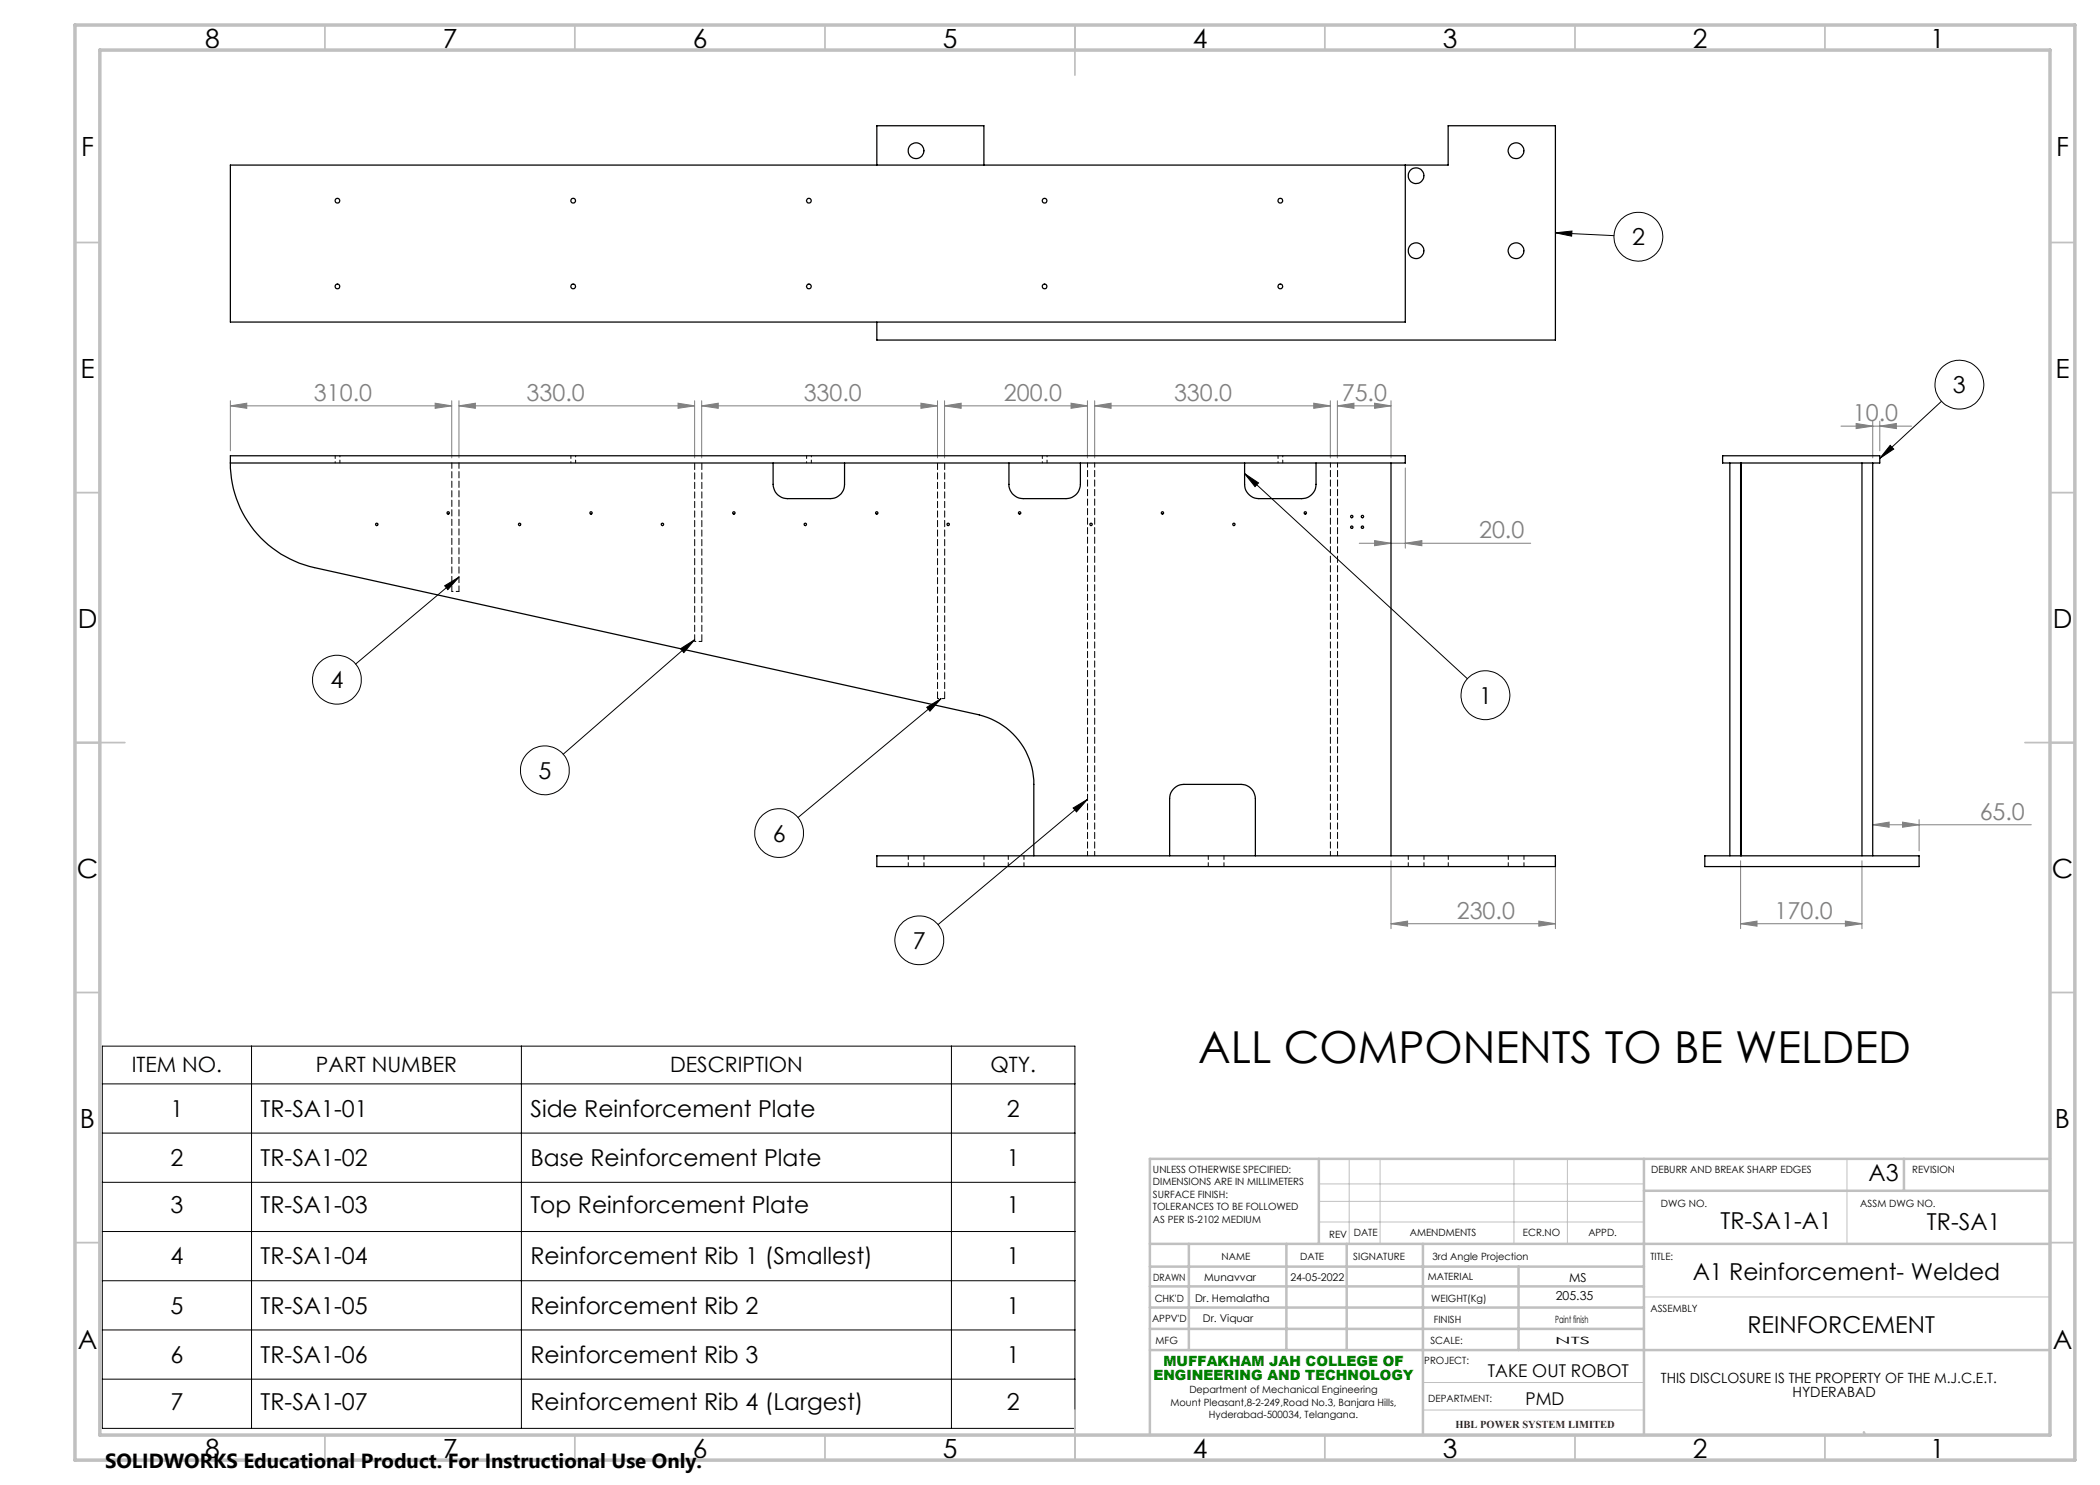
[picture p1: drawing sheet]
<svg xmlns="http://www.w3.org/2000/svg" width="420mm" height="297mm" viewBox="0 0 420 297" stroke-linecap="round" stroke-linejoin="round" font-family="sans-serif">
<g fill="none" stroke="#000" stroke-width=".2">
<path d="M311.1 46.6l3.3-.4-.1 1zM311.1 46.6l11.7 .5M248.9 94.7l2.8 1.9-.7 .7zM248.9 94.7l44.6 41M378 89.1l.7 .7-2.7 1.9zM388.3 80.3l-12.3 11.4M88.9 117.2l2.9-1.8-2.2 2.5zM91.8 115.4l-20.7 17.4M136.1 129.7l2.8-1.8-2.1 2.6zM138.9 127.9l-26.3 22.9M188.2 139.7l-28.6 23.8M185.3 141.5l2.9-1.8-2.2 2.5z"/>
<path d="M217.5 159.9l-29.9 25M214.6 161.6l2.9-1.7-2.2 2.5zM20.5 209.2h194.5v76.5h-194.5zM20.5 216.8h194.5M50.3 209.2v76.5M104.3 209.2v76.5M190.3 209.2v76.5M20.5 226.6h194.5M20.5 236.5h194.5M20.5 246.3h194.5M20.5 256.1h194.5M20.5 266h194.5"/>
<path d="M20.5 275.8h194.5"/>
<circle cx="327.7" cy="47.3" r="4.9"/>
<circle cx="391.9" cy="76.9" r="4.9"/>
<circle cx="67.4" cy="135.9" r="4.9"/>
<circle cx="297.1" cy="139" r="4.9"/>
<circle cx="109" cy="154.1" r="4.9"/>
<circle cx="155.8" cy="166.6" r="4.9"/>
<circle cx="183.9" cy="188.1" r="4.9"/>
</g>
<g fill="none" stroke="#808080" stroke-width=".2">
<path d="M46.1 81.2l3.3-.6v1.1zM46.1 80.1v10.1M46.1 81.2h44.2M87 80.6l3.3 .6-3.3 .5zM90.3 80.1v11.5M91.8 81.2l3.3-.6v1.1zM91.8 81.2h47.1M91.8 80.1v11.5M135.6 80.6l3.3 .6-3.3 .5zM138.9 80.1v11.5M140.3 81.2l3.4-.6v1.1zM140.3 81.2h47.2"/>
<path d="M140.3 80.1v11.5M184.2 80.6l3.3 .6-3.3 .5zM187.5 80.1v11.5M188.9 81.2l3.3-.6v1.1zM188.9 81.2h28.6M188.9 80.1v11.5M214.2 80.6l3.3 .6-3.3 .5zM217.5 80.1v11.5M218.9 81.2l3.3-.6v1.1zM218.9 81.2h47.2M218.9 80.1v11.5M262.7 80.6l3.4 .6-3.4 .5z"/>
<path d="M266.1 80.1v11.5M267.5 81.2l3.3-.6v1.1zM267.5 81.2h10.7M267.5 80.1v11.5M274.9 80.6l3.3 .6-3.3 .5zM278.2 80.1v11.5M281.1 93.6v16M368.2 85.2h14.1M371.2 84.7l3.3 .5-3.3 .5zM374.5 84.2v7.4M376 85.2l3.3-.5v1zM376 84.2v6"/>
<path d="M271.9 108.7h34.2M274.9 108.1l3.3 .6-3.3 .4zM281.1 108.7l3.3-.6v1zM278.2 172.2v13.5M311.1 172.2v13.5M348.1 172.2v13.5M372.4 172.2v13.5M374.5 165l3.3-.6v1zM374.5 165h31.8M380.5 164.4l3.3 .6-3.3 .4zM383.8 163.9v6.3M278.2 184.7l3.3-.5v1z"/>
<path d="M278.2 184.7h32.9M307.8 184.2l3.3 .5-3.3 .5zM348.1 184.7l3.3-.5v1zM348.1 184.7h24.3M369.1 184.2l3.3 .5-3.3 .5z"/>
</g>
<path d="M263.8 236.8h65M269.8 231.8v17M276 231.8v17M302.8 231.8v17M313.5 231.8v17M369.4 231.8v17M263.8 240.3h65M263.8 244.4h65M328.8 259.4h81.2M284.6 276.5h44.2M284.6 282h44.2" fill="none" stroke="#c0c0c0" stroke-width=".2"/>
<g fill="none" stroke="#c0c0c0" stroke-width=".35">
<path d="M65 5v5M115 5v5M165 5v5M215 5v10M265 5v5M315 5v5M365 5v5M15 48.5h5M410 48.5h5M15 98.5h5M410 98.5h5M15 148.5h10"/>
<path d="M405 148.5h10M15 198.5h5M410 198.5h5M15 248.5h5M410 248.5h5M65 287v5M115 287v5M165 287v5M215 282v10M265 287v5M315 287v5M365 287v5"/>
</g>
<g fill="none" stroke="#c0c0c0" stroke-width=".5">
<path d="M263.8 231.8v17M328.8 231.8v55.2M328.8 238.2h81.2M380.8 231.8v6.4M410 231.8h-180v55.2M230 248.8h180M230 257.3h98.8M230 253.3h98.8M237.8 248.8v21.2M257.3 248.8v21.2M269.3 248.8v21.2M284.6 248.8v38.2"/>
<path d="M303.7 253.3v16.7M230 265.8h98.8M230 261.5h98.8M230 270h180M372.8 286.5l.2 .5"/>
</g>
<path d="M15 5h400v287h-400zM20 10h390v277h-390z" fill="none" stroke="#c0c0c0" stroke-width=".7"/>
<path d="M311.1 46.6l3.3-.4-.1 1zM136.1 129.7l2.8-1.8-2.1 2.6zM248.9 94.7l2.8 1.9-.7 .7zM185.3 141.5l2.9-1.8-2.2 2.5zM214.6 161.6l2.9-1.7-2.2 2.5zM88.9 117.2l2.9-1.8-2.2 2.5zM378 89.1l.7 .7-2.7 1.9z" fill="#000"/>
<g fill="#808080">
<path d="M380.5 164.4l3.3 .6-3.3 .4zM374.5 165l3.3-.6v1z"/>
<path d="M46.1 81.2l3.3-.6v1.1zM87 80.6l3.3 .6-3.3 .5zM188.9 81.2l3.3-.6v1.1zM214.2 80.6l3.3 .6-3.3 .5zM267.5 81.2l3.3-.6v1.1zM274.9 80.6l3.3 .6-3.3 .5z"/>
<path d="M218.9 81.2l3.3-.6v1.1zM262.7 80.6l3.4 .6-3.4 .5z"/>
<path d="M278.2 184.7l3.3-.5v1zM307.8 184.2l3.3 .5-3.3 .5zM274.9 108.1l3.3 .6-3.3 .4zM281.1 108.7l3.3-.6v1z"/>
<path d="M348.1 184.7l3.3-.5v1zM369.1 184.2l3.3 .5-3.3 .5zM371.2 84.7l3.3 .5-3.3 .5zM376 85.2l3.3-.5v1z"/>
<path d="M91.8 81.2l3.3-.6v1.1zM135.6 80.6l3.3 .6-3.3 .5zM140.3 81.2l3.4-.6v1.1zM184.2 80.6l3.3 .6-3.3 .5z"/>
</g>
<g fill="none" stroke="#000" stroke-width=".25">
<path d="M175.4 33v-7.9h21.4v7.9M281.1 33v31.4h-235v-31.4h243.5v-7.9h21.5v42.9h-135.7v-3.6M46.1 92.6a21.4 21.4 0 0 0 16.8 20.9l133 29.5a14.3 14.3 0 0 1 10.9 13.9v14.3M46.1 91.2h235v1.4h-235zM154.6 92.6v4.3a2.87 2.87 0 0 0 2.9 2.8h8.6a2.87 2.87 0 0 0 2.8-2.8v-4.3M201.8 92.6v4.3a2.81 2.81 0 0 0 2.8 2.8h8.6a2.87 2.87 0 0 0 2.9-2.8v-4.3M248.9 92.6v4.3a2.87 2.87 0 0 0 2.9 2.8h8.6a2.87 2.87 0 0 0 2.8-2.8v-4.3M278.2 92.6v78.6M344.5 91.2h31.5v1.4h-31.5zM346 92.6v78.6M348.1 92.6v78.6M348.3 92.6v78.6"/>
<path d="M372.4 92.6v78.6M374.5 92.6v78.6M348.1 128.3h.2M175.4 171.2h135.7v2.1h-135.7zM233.9 171.2v-11.5a2.87 2.87 0 0 1 2.9-2.8h11.4a2.87 2.87 0 0 1 2.9 2.8v11.5M341 171.2h42.8v2.1h-42.8z"/>
<circle cx="183.2" cy="30.2" r="1.57"/>
<circle cx="283.2" cy="35.1" r="1.57"/>
<circle cx="303.2" cy="30.2" r="1.57"/>
<circle cx="67.5" cy="57.3" r=".46"/>
<circle cx="67.5" cy="40.1" r=".46"/>
<circle cx="114.6" cy="57.3" r=".46"/>
<circle cx="114.6" cy="40.1" r=".46"/>
<circle cx="161.8" cy="57.3" r=".46"/>
<circle cx="161.8" cy="40.1" r=".46"/>
<circle cx="208.9" cy="57.3" r=".46"/>
<circle cx="208.9" cy="40.1" r=".46"/>
<circle cx="256.1" cy="57.3" r=".46"/>
<circle cx="256.1" cy="40.1" r=".46"/>
<circle cx="283.2" cy="50.2" r="1.57"/>
<circle cx="303.2" cy="50.2" r="1.57"/>
<circle cx="75.3" cy="104.9" r=".25"/>
<circle cx="89.6" cy="102.6" r=".24"/>
<circle cx="103.9" cy="104.9" r=".25"/>
<circle cx="118.2" cy="102.6" r=".24"/>
<circle cx="132.5" cy="104.9" r=".25"/>
<circle cx="146.8" cy="102.6" r=".24"/>
<circle cx="161.1" cy="104.9" r=".25"/>
<circle cx="175.3" cy="102.6" r=".24"/>
<circle cx="189.6" cy="104.9" r=".25"/>
<circle cx="203.9" cy="102.6" r=".24"/>
<circle cx="218.2" cy="104.9" r=".25"/>
<circle cx="232.5" cy="102.6" r=".23"/>
<circle cx="246.8" cy="104.9" r=".24"/>
<circle cx="261" cy="102.6" r=".24"/>
<circle cx="270.4" cy="105.4" r=".24"/>
<circle cx="270.4" cy="103.3" r=".23"/>
<circle cx="272.5" cy="105.4" r=".24"/>
<circle cx="272.5" cy="103.3" r=".23"/>
</g>
<path d="M266.1 92.6v78.5M267.5 92.6v78.5M217.5 171.1v-78.5M218.9 171.1v-78.5" fill="none" stroke="#000" stroke-width=".2" stroke-dasharray="1.3 .6" stroke-dashoffset=".4"/>
<path d="M140.4 92.6v35.7M188.9 92.6v47.1M138.9 128.3v-35.7M187.5 139.7v-47.1" fill="none" stroke="#000" stroke-width=".2" stroke-dasharray="1.3 .6" stroke-dashoffset="-.1"/>
<g fill="none" stroke="#000" stroke-width=".2" stroke-dasharray="1.3 .6" stroke-dashoffset=".7">
<path d="M67 91.1v1.5M68 92.6v-1.5M114.2 91.1v1.5M115.1 92.6v-1.5M161.3 91.1v1.5M162.3 92.6v-1.5M208.5 91.1v1.5M209.4 92.6v-1.5M255.6 91.1v1.5M256.6 92.6v-1.5M91.8 118.3h-1.4M140.4 128.3h-1.5"/>
<path d="M188.9 139.7h-1.4"/>
</g>
<path d="M91.8 92.6v25.7M90.4 118.3v-25.7" fill="none" stroke="#000" stroke-width=".2" stroke-dasharray="1.3 .6" stroke-dashoffset=".2"/>
<path d="M181.7 171.1v2.2M184.8 173.3v-2.2M196.8 171.1v2.2M201.7 171.1v2.2M204.8 173.3v-2.2M241.7 171.1v2.2M244.8 173.3v-2.2M281.7 171.1v2.2M284.8 173.3v-2.2M289.7 171.1v2.2M301.7 171.1v2.2M304.8 173.3v-2.2" fill="none" stroke="#000" stroke-width=".2" stroke-dasharray="1.3 .6" stroke-dashoffset=".5"/>
<text font-size="8.8" x="239.6" y="212.6">ALL COMPONENTS TO BE WELDED</text>
<g font-size="5.3">
<text x="41" y="9.5">8</text>
<text x="88.5" y="9.5">7</text>
<text x="138.5" y="9.5">6</text>
<text x="188.5" y="9.5">5</text>
<text x="238.5" y="9.5">4</text>
<text x="288.5" y="9.5">3</text>
<text x="338.5" y="9.5">2</text>
<text x="386" y="9.5">1</text>
<text x="16.2" y="31.3">F</text>
<text x="411.2" y="31.3">F</text>
<text x="16.1" y="75.5">E</text>
<text x="411.1" y="75.5">E</text>
<text x="15.5" y="125.5">D</text>
<text x="410.5" y="125.5">D</text>
<text x="15.4" y="175.5">C</text>
<text x="410.4" y="175.5">C</text>
<text x="16" y="225.5">B</text>
<text x="411" y="225.5">B</text>
<text x="15.5" y="269.8">A</text>
<text x="410.5" y="269.8">A</text>
<text x="41" y="291.5">8</text>
<text x="88.5" y="291.5">7</text>
<text x="138.5" y="291.5">6</text>
<text x="188.5" y="291.5">5</text>
<text x="238.5" y="291.5">4</text>
<text x="288.5" y="291.5">3</text>
<text x="338.5" y="291.5">2</text>
<text x="386" y="291.5">1</text>
</g>
<g font-size="4.7">
<text x="326.4" y="49">2</text>
<text x="390.6" y="78.6">3</text>
<text x="66.1" y="137.6">4</text>
<text x="295.8" y="140.7">1</text>
<text x="107.7" y="155.8">5</text>
<text x="154.6" y="168.3">6</text>
<text x="182.6" y="189.8">7</text>
<text x="34.1" y="223.4">1</text>
<text x="52.1" y="223.4">TR-SA1-01</text>
<text x="106.1" y="223.4">Side Reinforcement Plate</text>
<text x="201.4" y="223.4">2</text>
<text x="34.1" y="233.2">2</text>
<text x="52.1" y="233.2">TR-SA1-02</text>
<text x="106.1" y="233.2">Base Reinforcement Plate</text>
<text x="201.4" y="233.2">1</text>
<text x="373.7" y="236.2">A3</text>
<text x="34.1" y="242.6">3</text>
<text x="52.1" y="242.6">TR-SA1-03</text>
<text x="106.1" y="242.6">Top Reinforcement Plate</text>
<text x="201.4" y="242.6">1</text>
<text x="344.1" y="245.8">TR-SA1-A1</text>
<text x="385.4" y="246">TR-SA1</text>
<text x="34.1" y="252.9">4</text>
<text x="52.1" y="252.9">TR-SA1-04</text>
<text x="106.1" y="252.9">Reinforcement Rib 1 (Smallest)</text>
<text x="201.4" y="252.9">1</text>
<text x="338.5" y="256">A1 Reinforcement- Welded</text>
<text x="34.1" y="262.7">5</text>
<text x="52.1" y="262.7">TR-SA1-05</text>
<text x="106.1" y="262.7">Reinforcement Rib 2</text>
<text x="201.4" y="262.7">1</text>
<text x="349.5" y="266.7">REINFORCEMENT</text>
<text x="34.1" y="272.6">6</text>
<text x="52.1" y="272.6">TR-SA1-06</text>
<text x="106.1" y="272.6">Reinforcement Rib 3</text>
<text x="201.4" y="272.6">1</text>
<text x="34.1" y="282">7</text>
<text x="52.1" y="282">TR-SA1-07</text>
<text x="106.1" y="282">Reinforcement Rib 4 (Largest)</text>
<text x="201.4" y="282">2</text>
</g>
<g font-size="4.7" fill="#808080">
<text x="62.8" y="80.1">310.0</text>
<text x="105.3" y="80.1">330.0</text>
<text x="160.7" y="80.1">330.0</text>
<text x="200.8" y="80.1">200.0</text>
<text x="234.8" y="80.1">330.0</text>
<text x="268.4" y="80.1">75.0</text>
<text x="370.6" y="84.2">10.0</text>
<text x="295.8" y="107.6">20.0</text>
<text x="395.9" y="163.9">65.0</text>
<text x="291.4" y="183.7">230.0</text>
<text x="354.9" y="183.7">170.0</text>
</g>
<g font-size="4.2">
<text x="26.4" y="214.5">ITEM NO.</text>
<text x="63.2" y="214.5">PART NUMBER</text>
<text x="134" y="214.5">DESCRIPTION</text>
<text x="198.1" y="214.5">QTY.</text>
</g>
<text font-size="4.1" x="21" y="293.7">SOLIDWORKS Educational Product. For Instructional Use Only.</text>
<g font-size="3.5">
<text x="297.6" y="275.3">TAKE OUT ROBOT</text>
<text x="305.1" y="281.1">PMD</text>
</g>
<g font-size="2.8" fill="#008000">
<text x="230.7" y="275.9">ENGINEERING AND TECHNOLOGY</text>
<text x="232.7" y="273.1">MUFFAKHAM JAH COLLEGE OF</text>
</g>
<g font-size="2.8">
<text x="332.2" y="276.6">THIS DISCLOSURE IS THE PROPERTY OF THE M.J.C.E.T.</text>
<text x="358.5" y="279.4">HYDERABAD</text>
</g>
<g font-size="2.5">
<text x="313.8" y="256.5">MS</text>
<text x="311.2" y="260.1">205.35</text>
</g>
<g font-size="2.1">
<text x="240.8" y="256.1">Munavvar</text>
<text x="258.1" y="256.1">24-05-2022</text>
<text x="239" y="260.4">Dr. Hemalatha</text>
<text x="240.6" y="264.3">Dr. Viquar</text>
</g>
<text font-size="2.1" fill="#800000" x="291.1" y="285.6">HBL POWER SYSTEM LIMITED</text>
<g font-size="2">
<text x="230.6" y="234.6">UNLESS OTHERWISE SPECIFIED:</text>
<text x="230.6" y="237.1">DIMENSIONS ARE IN MILLIMETERS</text>
<text x="230.6" y="239.6">SURFACE FINISH:</text>
<text x="330.2" y="234.6">DEBURR AND BREAK SHARP EDGES</text>
<text x="382.4" y="234.6">REVISION</text>
<text x="230.6" y="242.1">TOLERANCES TO BE FOLLOWED</text>
<text x="230.6" y="244.6">AS PER IS-2102 MEDIUM</text>
<text x="332.2" y="241.4">DWG NO.</text>
<text x="372.1" y="241.4">ASSM DWG NO.</text>
<text x="244.3" y="252">NAME</text>
<text x="260" y="251.9">DATE</text>
<text x="265.8" y="247.5">REV</text>
<text x="270.7" y="251.9">SIGNATURE</text>
<text x="270.7" y="247.3">DATE</text>
<text x="282" y="247.3">AMENDMENTS</text>
<text x="286.5" y="251.9">3rd Angle Projection</text>
<text x="304.6" y="247.3">ECR.NO</text>
<text x="317.7" y="247.3">APPD.</text>
<text x="330.1" y="251.9">TITLE:</text>
<text x="230.6" y="256.1">DRAWN</text>
<text x="285.6" y="255.9">MATERIAL</text>
<text x="230.9" y="260.3">CHK'D</text>
<text x="286.2" y="260.3">WEIGHT(Kg)</text>
<text x="330.1" y="262.4">ASSEMBLY</text>
<text x="230.4" y="264.4">APPV'D</text>
<text x="231.1" y="268.8">MFG</text>
<text x="286.1" y="268.7">SCALE:</text>
<text x="286.8" y="264.6">FINISH</text>
<text x="311" y="268.7">NTS</text>
<text x="311" y="264.6">Paint finish</text>
<text x="284.8" y="272.9">PROJECT:</text>
<text x="234.1" y="281.1">Mount Pleasant,8-2-249,Road No.3, Banjara Hills,</text>
<text x="237.9" y="278.6">Department of Mechanical Engineering</text>
<text x="285.7" y="280.4">DEPARTMENT:</text>
<text x="241.8" y="283.6">Hyderabad-500034, Telangana.</text>
</g>
</svg>
